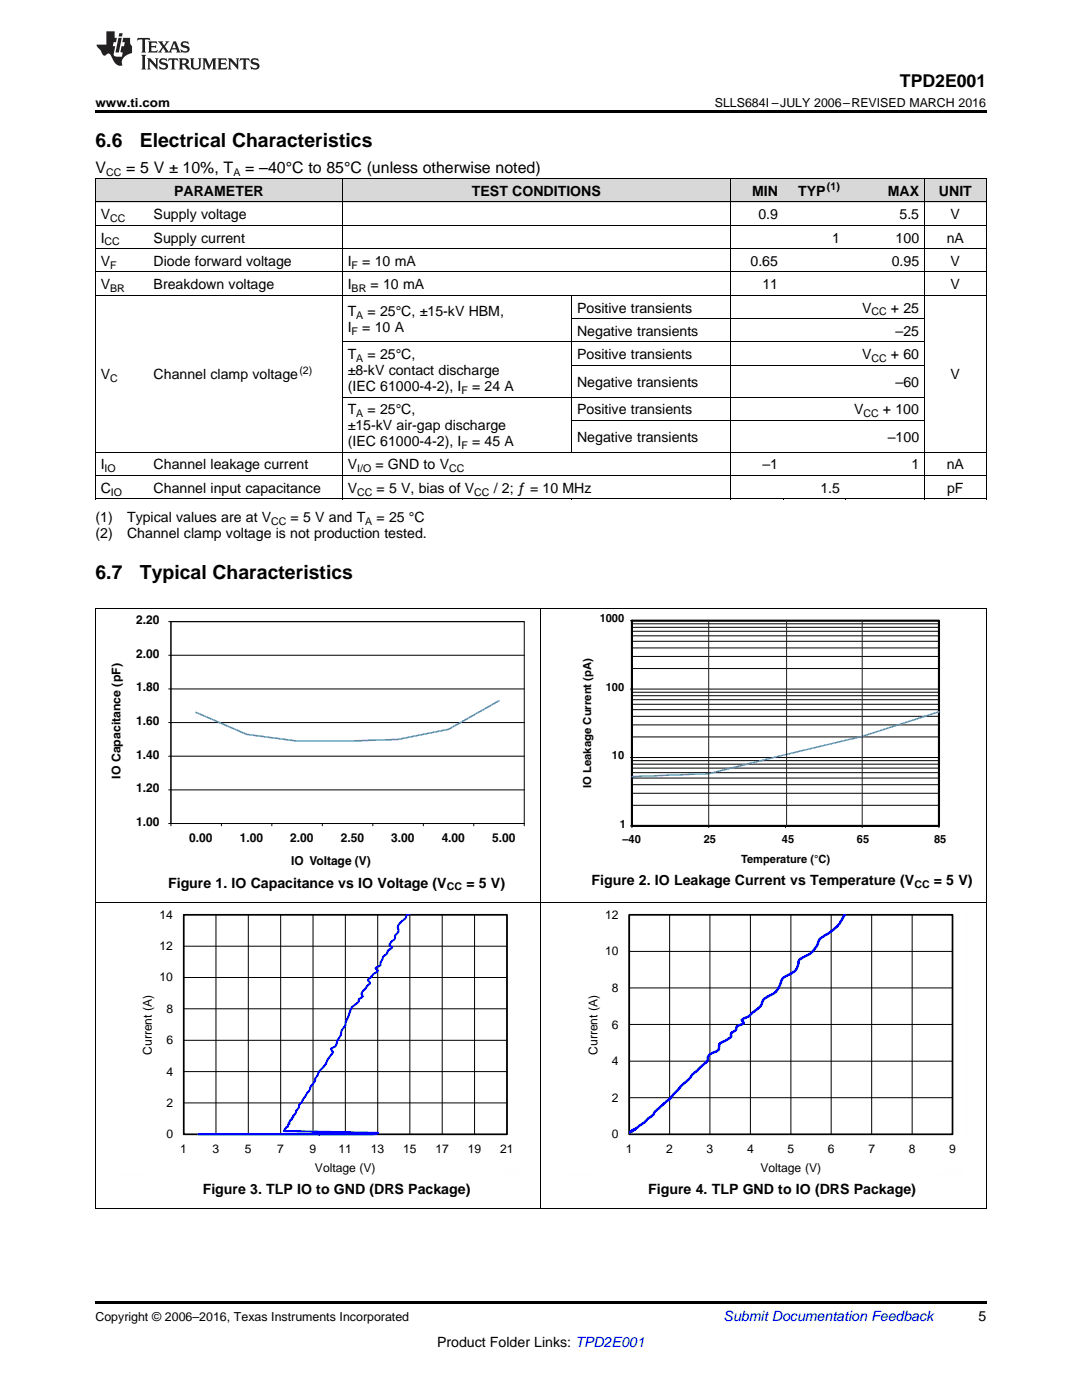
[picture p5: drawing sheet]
<svg xmlns="http://www.w3.org/2000/svg" width="216mm" height="279mm" viewBox="0 0 216 279" stroke-linecap="round" stroke-linejoin="round" font-family="sans-serif">
<g fill="#d8d8d8">
<path d="M19 35.7h10.6v4.7h-10.6z"/>
<path d="M29.6 35.7h38.7v4.7h-38.7z"/>
<path d="M68.3 35.7h45.8v4.7h-45.8z"/>
<path d="M114.1 35.7h31.7v4.7h-31.7z"/>
<path d="M145.8 35.7h10.6v4.7h-10.6z"/>
<path d="M156.4 35.7h12.3v4.7h-12.3z"/>
<path d="M168.7 35.7h15.8v4.7h-15.8z"/>
<path d="M184.5 35.7h12.3v4.7h-12.3z"/>
</g>
<path d="M19 259.7h177.8v.5h-177.8z" fill="#000"/>
<g fill="none" stroke="#000" stroke-width=".2">
<path d="M19.1 121.4v119.8M107.9 121.4v119.8M196.8 121.4v119.8M19 180.1h177.8M36.6 182.5h64.5v43.9h-64.5zM36.6 195.1h64.5M36.6 188.8h64.5M43.1 182.5v43.9M49.5 182.5v43.9M56 182.5v43.9M62.5 182.5v43.9M68.9 182.5v43.9"/>
<path d="M75.4 182.5v43.9M81.8 182.5v43.9M88.2 182.5v43.9M94.7 182.5v43.9M125.5 182.5h64.5v43.9h-64.5zM125.5 197.2h64.5M125.5 189.9h64.5M133.6 182.5v43.9M141.7 182.5v43.9M149.7 182.5v43.9M157.8 182.5v43.9M165.9 182.5v43.9"/>
<path d="M173.9 182.5v43.9M182 182.5v43.9M36.6 213.9h64.5M36.6 207.6h64.5M36.6 201.3h64.5M125.5 219.1h64.5M125.5 211.8h64.5M125.5 204.5h64.5M36.6 220.1h64.5M19 241.2h177.8"/>
</g>
<path d="M36.7 182.6h64.5v43.8h-64.5zM125.6 182.6h64.5v43.8h-64.5z" fill="none" stroke="#000" stroke-width=".33"/>
<path d="M81.4 182.5l-.5 .8-.4 .3a1.75 1.75 0 0 0-1 1.8v.6l-.7 .7v.2a1.42 1.42 0 0 1-.8 1.2l-.3 .5 .5 .5-.8 .6-.2 .6a1.89 1.89 0 0 0-1 1.4l-.3 1-.2 .1a.61 .61 0 0 0-.7 .5l.3 .3a.61 .61 0 0 1-.6 .6l-.6 .8a.67 .67 0 0 0-.6 .8l.3 .4-1.4 1.7a.51 .51 0 0 0-.1 .8l.1 .2-.8 .5-.1 .5-.2 .2a4 4 0 0 0-1.9 3l-.4 .8a1.77 1.77 0 0 1-.7 1.6l-.2 .4a2.76 2.76 0 0 1-.8 1.7 1.84 1.84 0 0 1-1.2 1.8l.2 .4a.76 .76 0 0 1-.4 .9l-1.1 2a6.1 6.1 0 0 0-2 3.1l-.7 1-.3 .8-1.6 2.3-.5 .6-.1 .6-.4 .5-.2 .6-.5 .6v.2l-.2 .1-.1 .4-.3 .1-.3 .5 .2 .2-.3 .1v.5l-.5 .2-.3 .6 18.7 .4-.7 .2-1.3 .1h-33.8" fill="none" stroke="#00f" stroke-width=".42"/>
<path d="M22.9 181.5v53M35.3 181.5h68.8M104.1 181.5v46.1M111.8 181.5v53M124.2 181.5h68.8M193 181.5v46.1M22.9 234.5h6.3M97.8 234.5h6.3M111.8 234.5h6.3M186.7 234.5h6.3" fill="none" stroke="#fefefe" stroke-width=".2" stroke-dasharray=".4 .1" stroke-linecap="butt"/>
<path d="M168.6 182.5a9 9 0 0 1-4.6 4.6 2.4 2.4 0 0 0-1 1.6 5.3 5.3 0 0 1-3.1 2.6 2.02 2.02 0 0 0-.7 1.6 2.78 2.78 0 0 1-2.1 1.7 2.37 2.37 0 0 0-1.5 2l-.4 .7a5 5 0 0 1-2.4 1.8 3.3 3.3 0 0 0-1 1.7l-1.1 .9a7.3 7.3 0 0 1-2.7 1.8l.4 .5a1.12 1.12 0 0 1-1.1 .7 .86 .86 0 0 0-.5 .9l-.9 .6-.1 .3a1.08 1.08 0 0 1-.9 1.1l-.3 .2a1.23 1.23 0 0 0-1.2 1.6l-.1 .2-.8 .4a1.46 1.46 0 0 0-1.3 1.7l-3.1 2.7-.4 .7-1.5 1.4-2.5 2.7-2.9 2.5a2.81 2.81 0 0 1-1.5 1.5l-.6 .7-2.1 1.5h.1l-.4 .1h.2l-.3 .1 .1 .1-.8 .4" fill="none" stroke="#00f" stroke-width=".5"/>
<path d="M34.1 124.1h70.5v40.2h-70.5z" fill-rule="evenodd" fill="#fff"/>
<g fill="none" stroke="#010202" stroke-width=".2">
<path d="M33.7 137.5h70.9M33.7 130.8h70.9M33.7 124.1h70.9M34.1 124.1h70.5v40.2h-70.5zM34.1 124.1v40.7M33.7 157.6h70.9M33.7 150.9h70.9M33.7 144.2h70.9M33.7 164.3h70.9v.5M44.2 164.3v.5M54.2 164.3v.5M64.3 164.3v.5"/>
<path d="M74.4 164.3v.5M84.5 164.3v.5M94.5 164.3v.5"/>
</g>
<path d="M99.6 139.8l-10.1 5.7-10.1 2.1-10 .3h-10.1l-10.1-1.3-10.1-4.4" fill="none" stroke="#00aeef" stroke-width=".31"/>
<path d="M126.1 123.9h61.3v40.9h-61.3z" fill-rule="evenodd" fill="#fff"/>
<g fill="none" stroke="#010202" stroke-width=".2">
<path d="M125.8 137.5h61.6M125.8 123.9h61.6M126.1 139.6h61.3M126.1 138.8h61.3M126.1 138.2h61.3M126.1 133.4h61.3M126.1 131h61.3M126.1 129.3h61.3M126.1 128h61.3M126.1 126.9h61.3M126.1 126h61.3M126.1 125.2h61.3"/>
<path d="M126.1 124.5h61.3M126.1 123.9v41.3M125.8 151.2h61.6M126.1 158.3h61.3M126.1 156.6h61.3M126.1 155.3h61.3M126.1 154.2h61.3M126.1 153.3h61.3M126.1 152.5h61.3M126.1 151.8h61.3M126.1 147.1h61.3M126.1 144.7h61.3"/>
<path d="M126.1 143h61.3M126.1 141.6h61.3M126.1 140.6h61.3M125.8 164.8h61.6v.4M126.1 160.7h61.3M141.4 164.8v.4M156.7 164.8v.4M172 164.8v.4"/>
</g>
<path d="M126.1 123.9h61.3v40.9h-61.3z" fill="none" stroke="#010202" stroke-width=".42"/>
<path d="M187.4 142.1l-15.4 4.9-30.6 7.4-15.3 .6" fill="none" stroke="#00aeef" stroke-width=".28"/>
<path d="M141.4 123.9v40.9M157 123.9v40.9M172 123.9v40.9" fill="none" stroke="#231f20" stroke-width=".2"/>
<g fill="none" stroke="#000" stroke-width=".2">
<path d="M19 35.6h177.8M19.1 35.7v63.9M68.3 35.7v63.9M145.7 35.7v63.9M184.4 35.7v63.9M196.8 35.7v63.9M19 58.9h177.8M19 54.3h177.8M19 49.6h177.8M19 45h177.8M19 40.3h177.8M114 58.9v31.4"/>
<path d="M68.3 79.3h116.2M68.3 68.2h116.2M114.1 72.9h70.4M114.1 63.6h70.4M19 99.6h177.8M19 94.9h177.8M19 90.3h177.8M114.1 83.9h70.4M19 121.4h177.8"/>
</g>
<path d="M19 22h177.8v.5h-177.8zM19 99.6h.2zM68.2 99.6h.1zM114 99.6h.1zM145.7 99.6h.1zM156.2 99.6h.2zM168.6 99.6h.1zM184.4 99.6h.1zM196.7 99.6h.1z" fill="#000"/>
<g fill="#231f20">
<path d="M27.5 7.6l-.1 .5 .4-.2h.6v.1v2.1l-.2 .4h1l-.3-.4v-2.1l.1-.1h.5l.5 .2-.2-.5zM29.5 8.3l.2 .3v1.5l-.2 .4h1.8l.2-.6a1.04 1.04 0 0 1-1.3 .2v-.7h.6l.3 .2v-.6l-.3 .2h-.6v-.6l.8-.1 .4 .3-.2-.5zM31.5 8.3l.9 1.1-.9 1.1h.8l-.2-.2 .5-.7 .4 .7-.2 .2h1.5l-.1-.2 .1-.4h.9l.1 .4-.2 .2h1l-.3-.3-.7-1.9h-.5l-.9 2-.8-1 .9-1h-.8l.1 .3-.3 .5-.4-.6 .2-.2zM34.7 8.6l.4 1h-.7zM36.3 8.4a.63 .63 0 0 0-.2 .7 .63 .63 0 0 0 .6 .4l.6 .2 .1 .2a.75 .75 0 0 1-.7 .4 .75 .75 0 0 1-.6-.5l.1 .7 .1-.1a1.11 1.11 0 0 0 1.5-.6 1.13 1.13 0 0 0-1.2-.8l-.1-.4a1.04 1.04 0 0 1 1.2 .2l-.2-.5-.1 .1-.5-.2zM28.2 10.9l.2 .4v2.2l-.2 .4h1l-.3-.4v-2.2l.3-.4zM29.3 11.6l.3 .4v1.5l-.3 .4h.8l-.2-.4v-1.3l1.5 1.7v-1.9l.2-.4h-.7l.2 .4v.9l-1.1-1.3zM32 11.8a.62 .62 0 0 0-.2 .7 .62 .62 0 0 0 .6 .4l.6 .1 .1 .3a.76 .76 0 0 1-.7 .3 .76 .76 0 0 1-.6-.4l.1 .7 .1-.1a1.11 1.11 0 0 0 1.5-.6 1.13 1.13 0 0 0-1.2-.8l-.1-.4a1.04 1.04 0 0 1 1.2 .2l-.2-.6-.1 .1-.5-.1zM33.7 11.6l-.2 .6a.61 .61 0 0 1 .8-.3v1.6l-.2 .4h.9l-.2-.4v-1.6a.63 .63 0 0 1 .8 .3l-.2-.6zM35.6 11.6l.3 .4v1.5l-.3 .4h1l-.2-.2v-.8l.5 .2a.76 .76 0 0 0 1.2 .7l-1-1a.58 .58 0 0 0 .6-.5 .58 .58 0 0 0-.5-.6zM36.4 11.9h.1a.45 .45 0 0 1 .5 .1 .45 .45 0 0 1 .1 .5l-.7 .2zM37.9 11.6l.2 .2a2.17 2.17 0 0 0 .3 1.9 .99 .99 0 0 0 1.6-.6v-1.1l.2-.4h-.7l.2 .2a1.92 1.92 0 0 1-.2 1.8 .6 .6 0 0 1-.9-.5v-1.1l.2-.4zM40.4 11.6l.2 .4v1.5l-.2 .4h.7l-.2-.4v-1.4l.8 1.8 .8-1.8v1.4l-.2 .4h.9l-.2-.4v-1.5l.2-.4h-.8l-.6 1.5-.6-1.5zM43.4 11.6l.2 .4v1.5l-.2 .4h1.8l.2-.6a1.04 1.04 0 0 1-1.3 .1v-.6h.5l.4 .2v-.6l-.4 .2h-.5v-.7h.8l.3 .3-.1-.6zM45.5 11.6l.2 .4v1.5l-.2 .4h.7l-.2-.4v-1.3l1.5 1.7v-1.9l.2-.4h-.7l.2 .4v.9l-1.1-1.3zM47.9 11.6l-.1 .6a.61 .61 0 0 1 .8-.3v1.6l-.3 .4h1l-.3-.4 .1-1.6a.63 .63 0 0 1 .7 .3l-.1-.6zM50.2 11.8a.62 .62 0 0 0-.2 .7 .62 .62 0 0 0 .6 .4l.6 .1 .2 .3a.76 .76 0 0 1-.8 .3 .76 .76 0 0 1-.6-.4l.1 .7 .2-.1a1.11 1.11 0 0 0 1.5-.6 1.13 1.13 0 0 0-1.3-.8l-.1-.4a1.04 1.04 0 0 1 1.2 .2l-.1-.6-.2 .1-.5-.1z"/>
<path d="M21.2 6.3v2.6h-1.9l.1 .4 .7 .9a.91 .91 0 0 0 1 .8 .56 .56 0 0 1 .5-.3 .56 .56 0 0 1 .5 .3l.4 .8a1.53 1.53 0 0 0 1.9 1.2 1.54 1.54 0 0 1 1-2.1l.9-.3v-1.4a1.52 1.52 0 0 1-.3-1.6h-1.4l-.2 .8h.5l-.2 .8h-.4l-.2 1v.2l.4 .1-.2 .8a1.93 1.93 0 0 1-1.6-.3l.3-1.8h-.5l.2-.8h.4l.2-.8h-.4v-1.3zM23.6 7.6l-.6 2.9h.7l.6-2.9zM23.8 6.6l-.1 .7h.6l.2-.7z"/>
</g>
<g font-size="3.9">
<text x="19" y="29.3">6.6</text>
<text x="27.9" y="29.3">Electrical Characteristics</text>
<text x="19" y="115.5">6.7</text>
<text x="27.9" y="115.5">Typical Characteristics</text>
</g>
<text font-size="3.5" x="179.6" y="17.3">TPD2E001</text>
<g font-size="3.2">
<text x="19" y="34.4">V</text>
<text x="25.2" y="34.4">= 5 V ± 10%, T</text>
<text x="48.9" y="34.4">= –40°C to 85°C (unless otherwise noted)</text>
</g>
<g font-size="2.8">
<text x="34.7" y="39.1">PARAMETER</text>
<text x="94.2" y="39.1">TEST CONDITIONS</text>
<text x="150.1" y="39.1">MIN</text>
<text x="159.3" y="39.1">TYP</text>
<text x="177.2" y="39.1">MAX</text>
<text x="187.4" y="39.1">UNIT</text>
<text x="20.1" y="43.7">V</text>
<text x="30.7" y="43.7">Supply voltage</text>
<text x="151.3" y="43.7">0.9</text>
<text x="179.5" y="43.7">5.5</text>
<text x="189.7" y="43.7">V</text>
<text x="20.1" y="48.4">I</text>
<text x="20.1" y="53.1">V</text>
<text x="30.7" y="48.4">Supply current</text>
<text x="30.7" y="53.1">Diode forward voltage</text>
<text x="69.4" y="53.1">I</text>
<text x="72.3" y="53.1">= 10 mA</text>
<text x="149.8" y="53.1">0.65</text>
<text x="166" y="48.4">1</text>
<text x="177.9" y="53.1">0.95</text>
<text x="178.7" y="48.4">100</text>
<text x="188.9" y="48.4">nA</text>
<text x="189.7" y="53.1">V</text>
<text x="20.1" y="57.7">V</text>
<text x="30.7" y="57.7">Breakdown voltage</text>
<text x="69.4" y="57.7">I</text>
<text x="73.9" y="57.7">= 10 mA</text>
<text x="152.1" y="57.7">11</text>
<text x="189.7" y="57.7">V</text>
<text x="69.4" y="63.1">T</text>
<text x="73.3" y="63.1">= 25°C, ±15-kV HBM,</text>
<text x="115.1" y="62.4">Positive transients</text>
<text x="172" y="62.4">V</text>
<text x="177.8" y="62.4">+ 25</text>
<text x="69.4" y="66.3">I</text>
<text x="69.4" y="71.7">T</text>
<text x="72.3" y="66.3">= 10 A</text>
<text x="73.3" y="71.7">= 25°C,</text>
<text x="115.1" y="67">Negative transients</text>
<text x="115.1" y="71.7">Positive transients</text>
<text x="172" y="71.7">V</text>
<text x="177.8" y="71.7">+ 60</text>
<text x="178.7" y="67">–25</text>
<text x="20.1" y="75.7">V</text>
<text x="30.7" y="75.7">Channel clamp voltage</text>
<text x="69.4" y="74.9">±8-kV contact discharge</text>
<text x="115.1" y="77.2">Negative transients</text>
<text x="178.7" y="77.2">–60</text>
<text x="189.7" y="75.7">V</text>
<text x="69.4" y="78">(IEC 61000-4-2), I</text>
<text x="69.4" y="82.7">T</text>
<text x="73.3" y="82.7">= 25°C,</text>
<text x="94.2" y="78">= 24 A</text>
<text x="115.1" y="82.7">Positive transients</text>
<text x="170.4" y="82.7">V</text>
<text x="176.2" y="82.7">+ 100</text>
<text x="69.4" y="85.9">±15-kV air-gap discharge</text>
<text x="69.4" y="89">(IEC 61000-4-2), I</text>
<text x="94.2" y="89">= 45 A</text>
<text x="115.1" y="88.2">Negative transients</text>
<text x="177.2" y="88.2">–100</text>
<text x="20.1" y="93.7">I</text>
<text x="30.7" y="93.7">Channel leakage current</text>
<text x="69.4" y="93.7">V</text>
<text x="74.9" y="93.7">= GND to V</text>
<text x="152.1" y="93.7">–1</text>
<text x="181.9" y="93.7">1</text>
<text x="188.9" y="93.7">nA</text>
<text x="20.1" y="98.4">C</text>
<text x="30.7" y="98.4">Channel input capacitance</text>
<text x="69.4" y="98.4">V</text>
<text x="75.1" y="98.4">= 5 V, bias of V</text>
<text x="98.5" y="98.4">/ 2; ƒ = 10 MHz</text>
<text x="163.7" y="98.4">1.5</text>
<text x="189" y="98.4">pF</text>
<text x="19" y="104.2">(1)</text>
<text x="19" y="107.4">(2)</text>
<text x="25.4" y="104.2">Typical values are at V</text>
<text x="25.4" y="107.4">Channel clamp voltage is not production tested.</text>
<text x="58" y="104.2">= 5 V and T</text>
<text x="75.1" y="104.2">= 25 °C</text>
<text x="33.5" y="177.1">Figure 1. IO Capacitance vs IO Voltage (V</text>
<text x="93.1" y="177.1">= 5 V)</text>
<text x="118" y="176.7">Figure 2. IO Leakage Current vs Temperature (V</text>
<text x="186.3" y="176.7">= 5 V)</text>
<text x="40.5" y="238.2">Figure 3. TLP IO to GND (DRS Package)</text>
<text x="129.4" y="238.2">Figure 4. TLP GND to IO (DRS Package)</text>
<text x="195.3" y="263.6">5</text>
<text x="87.2" y="268.9">Product Folder Links: TPD2E001</text>
</g>
<text font-size="2.8" fill="#0000c8" x="144.4" y="263.6">Submit Documentation Feedback</text>
<g font-size="2.5">
<text x="19" y="21.4">www.ti.com</text>
<text x="142.6" y="21.4">SLLS684I –JULY 2006–REVISED MARCH 2016</text>
<text x="19" y="263.6">Copyright © 2006–2016, Texas Instruments Incorporated</text>
</g>
<g font-size="2.5" fill="#010202">
<text x="27.2" y="124.5">2.20</text>
<text x="27.2" y="131.2">2.00</text>
<text x="27.2" y="138">1.80</text>
<text x="27.2" y="144.7">1.60</text>
<text x="27.2" y="151.4">1.40</text>
<text x="27.2" y="158.1">1.20</text>
<text x="27.2" y="164.8">1.00</text>
<text x="37.8" y="168.1">0.00</text>
<text x="47.8" y="168.1">1.00</text>
<text x="57.9" y="168.1">2.00</text>
<text x="58.1" y="172.6">IO Voltage (V)</text>
<text x="68" y="168.1">2.50</text>
<text x="78.1" y="168.1">3.00</text>
<text x="88.1" y="168.1">4.00</text>
<text x="98.2" y="168.1">5.00</text>
</g>
<text font-size="2.4" fill="#010202" x="24" y="155.4" transform="rotate(-90 24 155.4)">IO Capacitance (pF)</text>
<g font-size="2.4">
<text x="31.9" y="183.3">14</text>
<text x="120.8" y="183.3">12</text>
<text x="31.9" y="189.6">12</text>
<text x="120.8" y="190.6">10</text>
<text x="31.9" y="195.9">10</text>
<text x="122.1" y="198">8</text>
<text x="33.2" y="202.1">8</text>
<text x="33.2" y="208.4">6</text>
<text x="122.1" y="205.3">6</text>
<text x="30.3" y="210.5" transform="rotate(-90 30.3 210.5)">Current (A)</text>
<text x="33.2" y="214.7">4</text>
<text x="119.2" y="210.5" transform="rotate(-90 119.2 210.5)">Current (A)</text>
<text x="122.1" y="212.6">4</text>
<text x="33.2" y="220.9">2</text>
<text x="122.1" y="219.9">2</text>
<text x="33.2" y="227.2">0</text>
<text x="122.1" y="227.2">0</text>
<text x="36" y="230.1">1</text>
<text x="42.4" y="230.1">3</text>
<text x="48.9" y="230.1">5</text>
<text x="55.3" y="230.1">7</text>
<text x="61.8" y="230.1">9</text>
<text x="62.8" y="233.9">Voltage (V)</text>
<text x="67.6" y="230.1">11</text>
<text x="74" y="230.1">13</text>
<text x="80.5" y="230.1">15</text>
<text x="86.9" y="230.1">17</text>
<text x="93.4" y="230.1">19</text>
<text x="99.8" y="230.1">21</text>
<text x="124.9" y="230.1">1</text>
<text x="132.9" y="230.1">2</text>
<text x="141" y="230.1">3</text>
<text x="149.1" y="230.1">4</text>
<text x="151.7" y="233.9">Voltage (V)</text>
<text x="157.1" y="230.1">5</text>
<text x="165.2" y="230.1">6</text>
<text x="173.3" y="230.1">7</text>
<text x="181.3" y="230.1">8</text>
<text x="189.4" y="230.1">9</text>
</g>
<g font-size="2.3" fill="#010202">
<text x="119.7" y="124.2">1000</text>
<text x="120.9" y="137.9">100</text>
<text x="122.1" y="151.5">10</text>
<text x="123.7" y="165.2">1</text>
<text x="124.2" y="168.3">–40</text>
<text x="140.4" y="168.3">25</text>
<text x="147.9" y="172.3">Temperature (°C)</text>
<text x="156" y="168.3">45</text>
<text x="171" y="168.3">65</text>
<text x="186.4" y="168.3">85</text>
</g>
<text font-size="2.2" fill="#010202" x="117.9" y="157.3" transform="rotate(-90 117.9 157.3)">IO Leakage Current (pA)</text>
<g font-size="2.1">
<text x="21.2" y="35.1">CC</text>
<text x="46.6" y="35.1">A</text>
<text x="165" y="38">(1)</text>
<text x="22" y="44.3">CC</text>
<text x="20.9" y="49">CC</text>
<text x="22" y="53.6">F</text>
<text x="70.2" y="53.6">F</text>
<text x="22" y="58.3">BR</text>
<text x="70.2" y="58.3">BR</text>
<text x="71.1" y="63.7">A</text>
<text x="173.9" y="62.9">CC</text>
<text x="70.2" y="66.9">F</text>
<text x="22" y="76.3">C</text>
<text x="59.7" y="74.6">(2)</text>
<text x="71.1" y="72.2">A</text>
<text x="173.9" y="72.2">CC</text>
<text x="71.1" y="83.3">A</text>
<text x="92.1" y="78.6">F</text>
<text x="172.3" y="83.3">CC</text>
<text x="92.1" y="89.6">F</text>
<text x="20.9" y="94.3">IO</text>
<text x="71.3" y="94.3">I/O</text>
<text x="89.6" y="94.3">CC</text>
<text x="22.1" y="98.9">IO</text>
<text x="71.3" y="98.9">CC</text>
<text x="94.6" y="98.9">CC</text>
<text x="54.1" y="104.8">CC</text>
<text x="72.9" y="104.8">A</text>
<text x="89.2" y="177.7">CC</text>
<text x="182.5" y="177.3">CC</text>
</g>
</svg>
